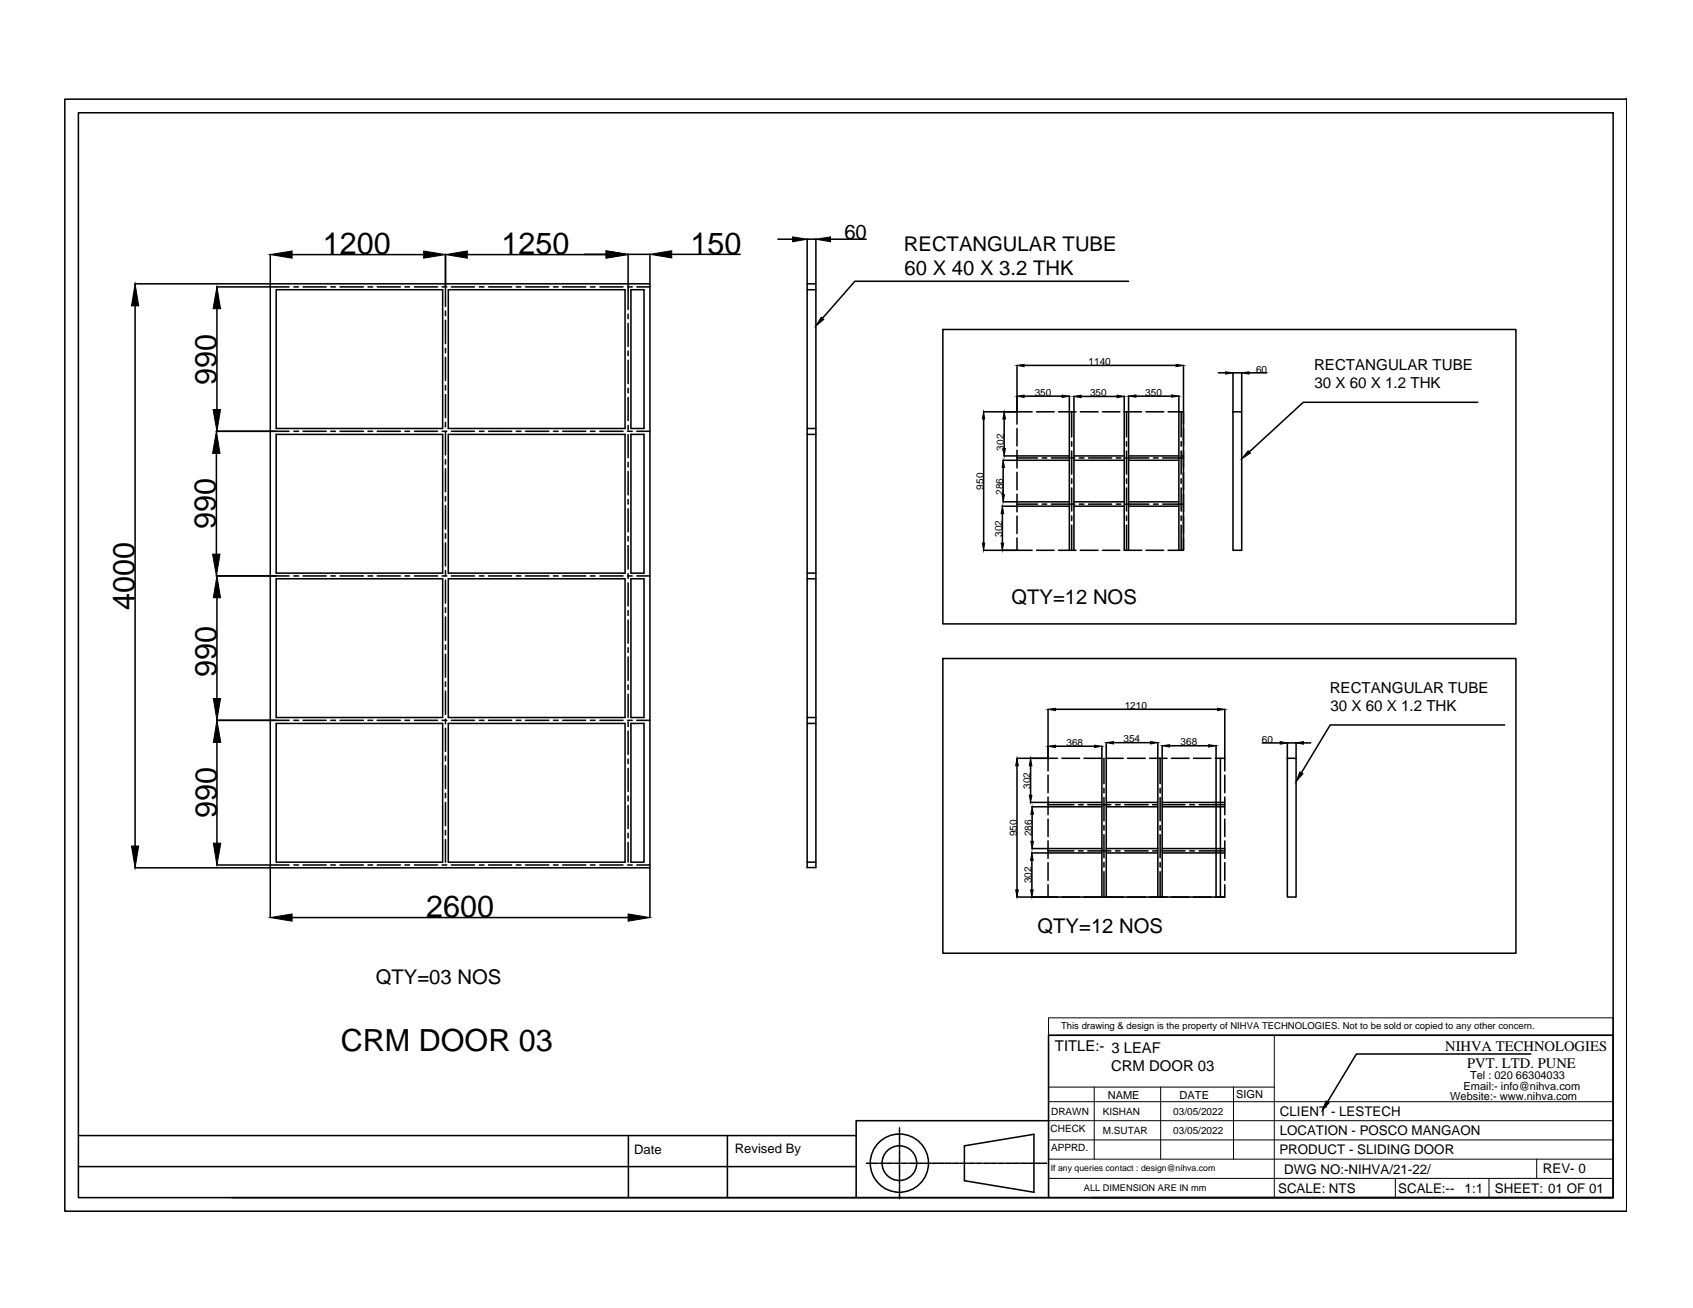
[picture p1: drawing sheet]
<svg xmlns="http://www.w3.org/2000/svg" width="279mm" height="216mm" viewBox="0 0 279 216" stroke-linecap="round" stroke-linejoin="round" font-family="sans-serif">
<!-- layer: 0 -->
<g fill="none" stroke="#000" stroke-width=".25">
<path d="M10.7 16.4h257.8v183.5h-257.8zM12.9 18.6h253.3v179.1h-253.3zM128.4 39.5h2.4M133.2 39.4v7.4M133.2 39.5h1.4M134.6 39.4v7.4M137.1 39.5h5.8M22.3 46.8h22.3M22.3 50.5v89.1M35.8 47.4h9.7M35.8 51v16.6M44.6 46.8h62.7v96.4h-62.7z"/>
<path d="M44.6 42v4.8M45.6 47.8h27.5v22.9h-27.5zM45.6 47.4h2.1M48.2 42h21.7M48.5 47.4h.8M50 47.4h3.8M54.6 47.4h.8M56.1 47.4h3.9M60.7 47.4h.8M62.3 47.4h3.8M66.8 47.4h.8M68.4 47.4h3.8"/>
<path d="M73 47.4h.7M73.5 42v8.6M73.5 51.3v.8M73.5 52.9v3.8M73.5 57.5v.7M73.5 59v3.8M74 47.8h29.2v22.9h-29.2zM74.5 47.4h3.8M77.1 42h22.9M79.1 47.4h.8M80.6 47.4h3.8M85.2 47.4h.8"/>
<path d="M86.7 47.4h3.9M91.3 47.4h.8M92.9 47.4h3.8M96.4 42h3.6M97.4 47.4h.8M99 47.4h3.8M103.6 47.4h.7M103.7 41.9v9.2M103.7 51.8v.8M103.7 53.4v3.8M103.7 57.9v.8M103.7 59.5v3.8"/>
<path d="M103.7 42h3.6M104.1 47.8h2.2v22.9h-2.2zM105.1 47.4h2.2M107.3 41.9v4.9M110.9 42h11.3M133.2 46.8h1.4v96.4h-1.4zM133.2 47.8h1.4M155.6 54.4h94.6v48.6h-94.6zM186.3 46.4h-45.2l-5.4 6.1M35.7 71.2h9.8M35.7 74.8v16.7M45.6 71.7h27.5v22.9h-27.5z"/>
<path d="M45.6 71.2h2.1M48.5 71.2h.8M50 71.2h3.8M54.6 71.2h.8M56.1 71.2h3.9M60.7 71.2h.8M62.3 71.2h3.8M66.8 71.2h.8M68.4 71.2h3.8M73 71.2h.7M73.5 63.6v.8M73.5 65.1v3.8"/>
<path d="M73.5 69.7v.8M73.5 71.2v3.9M73.5 75.8v.8M73.5 77.4v3.8M74 71.7h29.2v22.9h-29.2zM74.5 71.2h3.8M79.1 71.2h.8M80.6 71.2h3.8M85.2 71.2h.8M86.7 71.2h3.9M91.3 71.2h.8M92.9 71.2h3.8"/>
<path d="M97.4 71.2h.8M99 71.2h3.8M103.6 71.2h.7M103.7 64.1v.7M103.7 65.6v3.8M103.7 70.2v.8M103.7 71.7v3.9M103.7 76.3v.8M103.7 77.8v3.9M104.1 71.7h2.2v22.9h-2.2zM105.1 71.2h2.2M133.2 71.7h1.4"/>
<path d="M133.2 70.7h1.4M162.3 68h5.5M162.3 69.2v20.4M165.6 76h2.2M165.6 77.2v4.4M165.7 75.3h2.1M165.7 69.2v4.8M167.8 60.3v7.6M167.8 70.7v2.9M167.8 74.3v2.9M167.8 78v2.8M167.8 75.6h3.4"/>
<path d="M167.8 76h8.7M167.8 75.3h8.7M169 65.4h6.3M169 60.3h25.1M170.3 68h-2.5v2M171.1 68h2.9M172 75.6h.7M173.5 75.6h3.9M174.7 68h2.9M176.5 65.4v2.5M176.5 68v22.8M176.9 68v4.1"/>
<path d="M176.9 72.9v.7M176.9 74.5v3.8M176.9 79v.8M177.2 65.4v2.5M177.2 68v22.8M177.2 76h8.3M177.2 75.3h8.3M178.1 75.6h.8M178.3 68h2.9M178.4 65.4h5.9M179.6 75.6h3.9M181.9 68h2.9"/>
<path d="M184.2 75.6h.8M185.5 65.4v2.5M185.7 75.6h3.9M185.9 68v4.1M185.9 72.9v.7M185.9 74.5v3.8M185.9 79v.8M186.3 65.3v2.6M186.3 68v22.8M186.3 76h8.2M186.3 75.3h8.2M187.5 65.4h5.9"/>
<path d="M188.4 68h-2.9v22.8h2.9M189.1 68h3M190.4 75.6h.7M191.9 75.6h3.4M192.8 68h2.5v22.8M194.5 65.3v2.6M194.5 68v22.8M194.9 68v4.1M194.9 72.9v.7M194.9 74.5v3.8M194.9 79v.8M194.9 75.3h.4"/>
<path d="M195.3 60.3v7.6M201.1 61.5h1.2M203.5 68h1.4v22.8h-1.4zM203.5 67.9v-6.4h1.4v6.4M206.1 61.5h3M243.9 66.4h-28.8l-9 8.2M35.7 95.1h9.8M35.8 98.7v16.6M45.6 95.5h27.5v22.9h-27.5zM45.6 95.1h2.1M48.5 95.1h.8M50 95.1h3.8"/>
<path d="M54.6 95.1h.8M56.1 95.1h3.9M60.7 95.1h.8M62.3 95.1h3.8M66.8 95.1h.8M68.4 95.1h3.8M73 95.1h.7M73.5 81.9v.8M73.5 83.5v3.8M73.5 88.1v.7M73.5 89.6v3.8M73.5 94.2v.8"/>
<path d="M73.5 95.7v3.9M74 95.5h29.2v22.9h-29.2zM74.5 95.1h3.8M79.1 95.1h.8M80.6 95.1h3.8M85.2 95.1h.8M86.7 95.1h3.9M91.3 95.1h.8M92.9 95.1h3.8M97.4 95.1h.8M99 95.1h3.8M103.6 95.1h.7"/>
<path d="M103.7 82.5v.7M103.7 84v3.8M103.7 88.5v.8M103.7 90.1v3.8M103.7 94.7v.7M103.7 96.2v3.8M104.1 95.5h2.2v22.9h-2.2zM105.1 95.1h2.2M133.2 95.5h1.4M133.2 94.6h1.4M162.3 90.8h5.5M165.4 83.6h2.4"/>
<path d="M165.4 84.8v4.8M165.6 82.8h2.2M167.8 88.8v2h2.5M167.8 81.6v2.9M167.8 85.2v2.9M167.8 83.2h3.4M167.8 83.6h8.7M167.8 82.8h8.7M171.1 90.8h2.9M172 83.2h.7M173.5 83.2h3.9M174.7 90.8h2.9"/>
<path d="M176.9 80.5v3.9M176.9 85.2v.7M176.9 86.7v4.1M177.2 83.6h8.3M177.2 82.8h8.3M178.1 83.2h.8M178.3 90.8h2.9M179.6 83.2h3.9M181.9 90.8h2.9M184.2 83.2h.8M185.7 83.2h3.9M185.9 80.5v3.9"/>
<path d="M185.9 85.2v.7M185.9 86.7v4.1M186.3 83.6h8.2M186.3 82.8h8.2M189.1 90.8h3M190.4 83.2h.7M191.9 83.2h3.4M194.9 80.5v3.9M194.9 85.2v.7M194.9 86.7v4.1M195.3 88.8v2h-2.5M35.8 118.9h9.7"/>
<path d="M45.6 119.4h27.5v22.9h-27.5zM45.6 118.9h2.1M48.5 118.9h.8M50 118.9h3.8M54.6 118.9h.8M56.1 118.9h3.9M60.7 118.9h.8M62.3 118.9h3.8M66.8 118.9h.8M68.4 118.9h3.8M73 118.9h.7M73.5 100.3v.8"/>
<path d="M73.5 101.8v3.9M73.5 106.5v.7M73.5 108v3.8M73.5 112.6v.7M73.5 114.1v3.8M73.5 118.7v.8M74 119.4h29.2v22.9h-29.2zM74.5 118.9h3.8M79.1 118.9h.8M80.6 118.9h3.8M85.2 118.9h.8M86.7 118.9h3.9"/>
<path d="M91.3 118.9h.8M92.9 118.9h3.8M97.4 118.9h.8M99 118.9h3.8M103.6 118.9h.7M103.7 100.8v.8M103.7 102.3v3.9M103.7 106.9v.8M103.7 108.4v3.9M103.7 113.1v.7M103.7 114.6v3.8M103.7 119.2v.7"/>
<path d="M104.1 119.4h2.2v22.9h-2.2zM105.1 118.9h2.2M133.2 119.4h1.4M133.2 118.4h1.4M155.6 108.7h94.6v48.6h-94.6zM173 117.1v8.1h-5.2M174.2 117.1h26.7M202.1 117.1v10.1M248.3 119.7h-28.8l-4.7 7.8M35.8 122.5v16.7M73.5 120.2v3.8M73.5 124.8v.8"/>
<path d="M73.5 126.4v3.8M73.5 130.9v.8M73.5 132.4v3.9M73.5 137.1v.7M73.5 138.6v3.7M103.7 120.7v3.8M103.7 125.3v.8M103.7 126.8v3.8M103.7 131.4v.8M103.7 133v3.8M103.7 137.5v.8M103.7 139.1v3.2"/>
<path d="M167.8 126.4v20.5M170 132.4h11.8M170.1 126.4v4.9M170.3 133.2h11.5M170.3 134.4v4.5M173 128v2.8M173 131.6v2.9M173 135.2v2.9M173 138.8v2.9M173 132.8h4.2M174.2 123.2h6.4M174.5 125.2h-1.5v2"/>
<path d="M175.2 125.2h3M178 132.8h.8M178.9 125.2h2.9M179.5 132.8h3.8M181.8 123.2v24.9M182.2 125.2v4.2M182.2 130.1v.8M182.2 131.6v3.9M182.2 136.3v.7M182.2 137.8v3.8M182.5 125.2h2.9M182.6 133.2h8.5"/>
<path d="M182.6 132.4h8.5M182.6 122.6v25.5M183.8 122.6h6.1M184.1 132.8h.8M185.6 132.8h3.9M186.1 125.2h2.9M189.7 125.2h2.9M190.2 132.8h.8M191.1 122.6v25.5M191.5 125.2v4.2M191.5 130.1v.8M191.5 131.6v3.9"/>
<path d="M191.5 136.3v.7M191.5 137.8v3.8M191.8 132.8h3.8M191.8 123.1v25M191.8 133.2h10.3M191.8 132.4h10.3M193 123.1h6.5M193.3 125.2h2.9M196.3 132.8h.8M197 125.2h2.8M197.9 132.8h4.2M200.6 125.2h1.5"/>
<path d="M200.7 123.1v25M201.4 125.2v22.9M202.1 128v2.8M202.1 131.6v2.9M202.1 135.2v2.9M202.1 138.8v2.9M208.3 122.6h3M212.5 125.2h1.4v22.9h-1.4zM212.5 122.6v2.6M212.5 122.6h1.4M213.9 122.6v2.6M215.1 122.6h1.2"/>
<path d="M22.3 143.2h22.3M35.8 142.8h9.7M44.6 143.3v8.2M45.6 142.8h2.1M48.2 151.5h55.5M48.5 142.8h.8M50 142.8h3.8M54.6 142.8h.8M56.1 142.8h3.9M60.7 142.8h.8M62.3 142.8h3.8M66.8 142.8h.8"/>
<path d="M68.4 142.8h3.8M73 142.8h.7M74.5 142.8h3.8M79.1 142.8h.8M80.6 142.8h3.8M85.2 142.8h.8M86.7 142.8h3.9M91.3 142.8h.8M92.9 142.8h3.8M97.4 142.8h.8M99 142.8h3.8M103.6 142.8h.7"/>
<path d="M105.1 142.8h2.2M107.3 143.3v8.2M133.2 142.3h1.4M167.8 148.1h34.3M170.3 140.8h11.5M170.3 140.1h11.5M170.3 142v4.9M173 146v2.1h1.5M173 142.4v2.9M173 140.4h4.2M178 140.4h.8M179.5 140.4h3.8"/>
<path d="M182.2 142.4v.7M182.2 143.9v4.2M182.6 140.8h8.5M182.6 140.1h8.5M184.1 140.4h.8M185.6 140.4h3.9M190.2 140.4h.8M191.5 142.4v.7M191.5 143.9v4.2M191.8 140.4h3.8M191.8 140.8h10.3M191.8 140.1h10.3"/>
<path d="M196.3 140.4h.8M197.9 140.4h4.2M202.1 146v2.1h-1.5M202.1 142.4v2.9M173 170.9h93.2v26.8h-93.2zM252.6 174h-28.8l-4.7 7.8M12.9 192.6h128.4M12.9 187.4h128.4M103.7 187.4v10.3M120 187.4v10.3M141.3 197.7h31.7M143 192h.5"/>
<path d="M143.7 192h.2M144 192h.8M144.9 192h.2M145.2 192h.8M146.2 192h.1M146.5 192h.7M147.4 192h.1M147.7 192h.7M148.4 186.2v.7M148.4 187.1v.1M148.4 187.4v.7M148.4 188.2v.2"/>
<path d="M148.4 188.6v.7M148.4 189.5v.1M148.4 189.8v.8M148.4 190.7v.2M148.4 191v.8M148.4 191.9v.2M148.4 192.2v.8M148.4 193.2v.1M148.4 193.4v.8M148.4 194.4v.1M148.4 194.7v.7M148.4 195.6v.2"/>
<path d="M148.4 195.9v.8M148.4 196.8v.2M148.4 197.1v.8M148.6 192h.1M148.9 192h.8M149.8 192h.2M150.1 192h.8M151 192h.2M151.4 192h.7M152.3 192h.1M152.6 192h.8M153.5 192h.2"/>
<path d="M153.8 192h.8M154.7 192h.2M155 192h.8M155.9 192h.2M156.2 192h.8M157.2 192h.1M157.5 192h.7M158.4 192h.2M158.7 192h.8M159.2 189.1l11.4-1.9v9.6l-11.4-1.9zM159.6 192h.2M159.9 192h.8"/>
<path d="M160.9 192h.1M161.1 192h.8M162.1 192h.1M162.4 192h.7M163.3 192h.1M163.6 192h.8M164.5 192h.2M164.8 192h.8M165.8 192h.1M166.1 192h.7M166.9 192h.2M167.3 192h.7"/>
<path d="M168.2 192h.1M168.5 192h.8M169.4 192h.2M169.7 192h.8M170.6 192h.2M170.9 192h.8M171.9 192h.1M172.2 192h.5M173 185h-31.7v12.7h-103M180.1 197.7h86.1"/>
<circle cx="148.4" cy="192" r="2.86"/>
<circle cx="148.4" cy="192" r="4.8"/>
</g>
<g fill="#000" stroke="#000" stroke-width=".17">
<path d="M130.8 39.1l2.4 .4-2.4 .4zM134.6 39.5l2.5-.4v.8zM22.3 46.8l.6 3.7h-1.2zM35.8 47.4l.6 3.6h-1.2zM44.6 42l3.6-.6v1.2zM69.9 41.4l3.6 .6-3.6 .6zM73.5 42l3.6-.6v1.2zM100 41.4l3.7 .6-3.7 .6zM107.3 42l3.6-.6v1.2zM135.5 52.4l.5 .3-1.4 1.1zM35.7 71.2l.6 3.6h-1.2zM35.2 67.6h1.2l-.6 3.6z"/>
<path d="M162.3 68l.2 1.2h-.4zM165.6 76l.2 1.2h-.4zM165.5 74h.4l-.2 1.3zM165.7 68l.2 1.2h-.4zM167.8 65.4l1.2-.2v.4zM167.8 60.3l1.2-.2v.4zM175.3 65.2l1.2 .2-1.2 .2zM177.2 65.4l1.2-.2v.4zM184.3 65.2l1.2 .2-1.2 .2zM186.3 65.4l1.2-.2v.4zM193.4 65.2l1.1 .2-1.1 .2zM194.1 60.1l1.2 .2-1.2 .2z"/>
<path d="M202.3 61.4l1.2 .1-1.2 .3zM204.9 61.5l1.2-.1v.4zM206 74.4l.4 .4-1.5 .9zM35.1 91.5h1.2l-.6 3.6zM35.8 95.1l.6 3.6h-1.2zM162.1 89.6h.4l-.2 1.2zM165.4 83.6l.2 1.2h-.4zM165.2 89.6h.4l-.2 1.2zM165.4 81.6h.4l-.2 1.2zM35.2 115.3h1.2l-.6 3.6zM173 117.1l1.2-.2v.4zM200.9 116.9l1.2 .2-1.2 .2z"/>
<path d="M21.7 139.6h1.2l-.6 3.6zM35.8 118.9l.6 3.6h-1.2zM35.2 139.2h1.2l-.6 3.6zM167.8 125.2l.2 1.2h-.4zM170.1 125.2l.2 1.2h-.4zM169.9 131.3h.4l-.2 1.1zM170.3 133.2l.2 1.2h-.4zM170.1 138.9h.4l-.2 1.2zM173 123.2l1.2-.2v.4zM180.6 123l1.2 .2-1.2 .2zM182.6 122.6l1.2-.2v.4zM189.9 122.4l1.2 .2-1.2 .2z"/>
<path d="M191.8 123.1l1.2-.2v.4zM199.5 122.9l1.2 .2-1.2 .2zM211.3 122.4l1.2 .2-1.2 .2zM214.5 127.4l.5 .3-1.1 1.3zM213.9 122.6l1.2-.2v.4zM44.6 151.5l3.6-.6v1.1zM103.7 150.9l3.6 .6-3.6 .5zM167.6 146.9h.4l-.2 1.2zM170.3 140.8l.2 1.2h-.4zM170.1 146.9h.4l-.2 1.2zM218.8 181.7l.6 .3-1.2 1.3z"/>
</g>
<g fill="none" stroke="#000" stroke-width=".17">
<path d="M173 168h93.2v2.9h-93.2zM173 170.9v26.8M173 179.4h37.3M174.6 170.9h91.6M180.6 179.4v11.9M191.5 179.4v11.9M203.6 179.4v11.9M210.3 170.9v26.8M173 191.3h93.2M173 188.2h93.2M173 185h93.2M173 181.8h93.2"/>
<path d="M173 194.5h93.2M230.3 194.5v3.2M245.7 194.5v3.2M253.6 191.3v3.2"/>
</g>
<g font-size="5">
<text x="53.3" y="41.9">1200</text>
<text x="82.8" y="41.9">1250</text>
<text x="113.9" y="41.9">150</text>
<text x="35.7" y="63.5" transform="rotate(-90 35.7 63.5)">990</text>
<text x="35.6" y="87.3" transform="rotate(-90 35.6 87.3)">990</text>
<text x="22.2" y="100.6" transform="rotate(-90 22.2 100.6)">4000</text>
<text x="35.7" y="111.7" transform="rotate(-90 35.7 111.7)">990</text>
<text x="35.8" y="135" transform="rotate(-90 35.8 135)">990</text>
<text x="70.3" y="151.4">2600</text>
<text x="56.2" y="173.4">CRM DOOR 03</text>
</g>
<g font-size="3.3">
<text x="139.3" y="39.4">60</text>
<text x="149.2" y="41.4">RECTANGULAR TUBE</text>
<text x="149.3" y="45.5">60 X 40 X 3.2 THK</text>
<text x="166.9" y="99.7">QTY=12 NOS</text>
<text x="171.2" y="154">QTY=12 NOS</text>
<text x="62" y="162.4">QTY=03 NOS</text>
</g>
<g font-size="2.5">
<text x="216.9" y="61.1">RECTANGULAR TUBE</text>
<text x="216.9" y="64.1">30 X 60 X 1.2 THK</text>
<text x="219.4" y="114.3">RECTANGULAR TUBE</text>
<text x="219.6" y="117.4">30 X 60 X 1.2 THK</text>
<text x="174.1" y="173.6">TITLE:- 3 LEAF</text>
<text x="183.4" y="176.8">CRM DOOR 03</text>
</g>
<g font-size="2.4">
<text x="238.5" y="173.5">NIHVA TECHNOLOGIES</text>
<text x="242.1" y="176.2">PVT. LTD. PUNE</text>
</g>
<g font-size="2.2">
<text x="211.2" y="184.2">CLIENT - LESTECH</text>
<text x="104.6" y="190.5">Date</text>
<text x="121.3" y="190.3">Revised By</text>
<text x="211.1" y="190.5">PRODUCT - SLIDING DOOR</text>
<text x="211.2" y="187.4">LOCATION - POSCO MANGAON</text>
<text x="210.9" y="196.8">SCALE: NTS</text>
<text x="211.9" y="193.7">DWG NO:-NIHVA/21-22/</text>
<text x="230.7" y="196.8">SCALE:--</text>
<text x="241.7" y="196.8">1:1</text>
<text x="246.7" y="196.8">SHEET: 01 OF 01</text>
<text x="254.6" y="193.7">REV- 0</text>
</g>
<g font-size="1.8">
<text x="241.5" y="179.9">Email:- info@nihva.com</text>
<text x="242.6" y="178.1">Tel : 020 66304033</text>
<text x="182.8" y="181.4">NAME</text>
<text x="194.7" y="181.4">DATE</text>
<text x="204" y="181.3">SIGN</text>
<text x="239.3" y="181.6">Website:- www.nihva.com</text>
</g>
<g font-size="1.7">
<text x="170.8" y="65.4">350</text>
<text x="179.6" y="60.3">1140</text>
<text x="179.9" y="65.4">350</text>
<text x="189" y="65.3">350</text>
<text x="207.3" y="61.5">60</text>
<text x="165.7" y="74.4" transform="rotate(-90 165.7 74.4)">302</text>
<text x="162.3" y="80.8" transform="rotate(-90 162.3 80.8)">950</text>
<text x="165.6" y="81.6" transform="rotate(-90 165.6 81.6)">286</text>
<text x="165.4" y="88.6" transform="rotate(-90 165.4 88.6)">302</text>
<text x="185.6" y="117">1210</text>
<text x="176" y="123.1">368</text>
<text x="185.4" y="122.5">354</text>
<text x="194.8" y="123">368</text>
<text x="208.3" y="122.6">60</text>
<text x="170" y="130.2" transform="rotate(-90 170 130.2)">302</text>
<text x="167.8" y="138" transform="rotate(-90 167.8 138)">950</text>
<text x="170.3" y="138" transform="rotate(-90 170.3 138)">286</text>
<text x="170.3" y="145.8" transform="rotate(-90 170.3 145.8)">302</text>
<text x="173.5" y="184.1">DRAWN</text>
<text x="182" y="184">KISHAN</text>
<text x="193.6" y="184">03/05/2022</text>
<text x="173.4" y="186.9">CHECK</text>
<text x="173.5" y="190">APPRD.</text>
<text x="182" y="187.2">M.SUTAR</text>
<text x="193.6" y="187.2">03/05/2022</text>
</g>
<text font-size="1.6" x="175.1" y="169.8">This drawing &amp; design is the property of NIHVA TECHNOLOGIES. Not to be sold or copied to any other concern.</text>
<text font-size="1.5" x="178.9" y="196.6">ALL DIMENSION ARE IN mm</text>
<text font-size="1.4" x="173.4" y="193.3">If any queries contact : design@nihva.com</text>
</svg>
